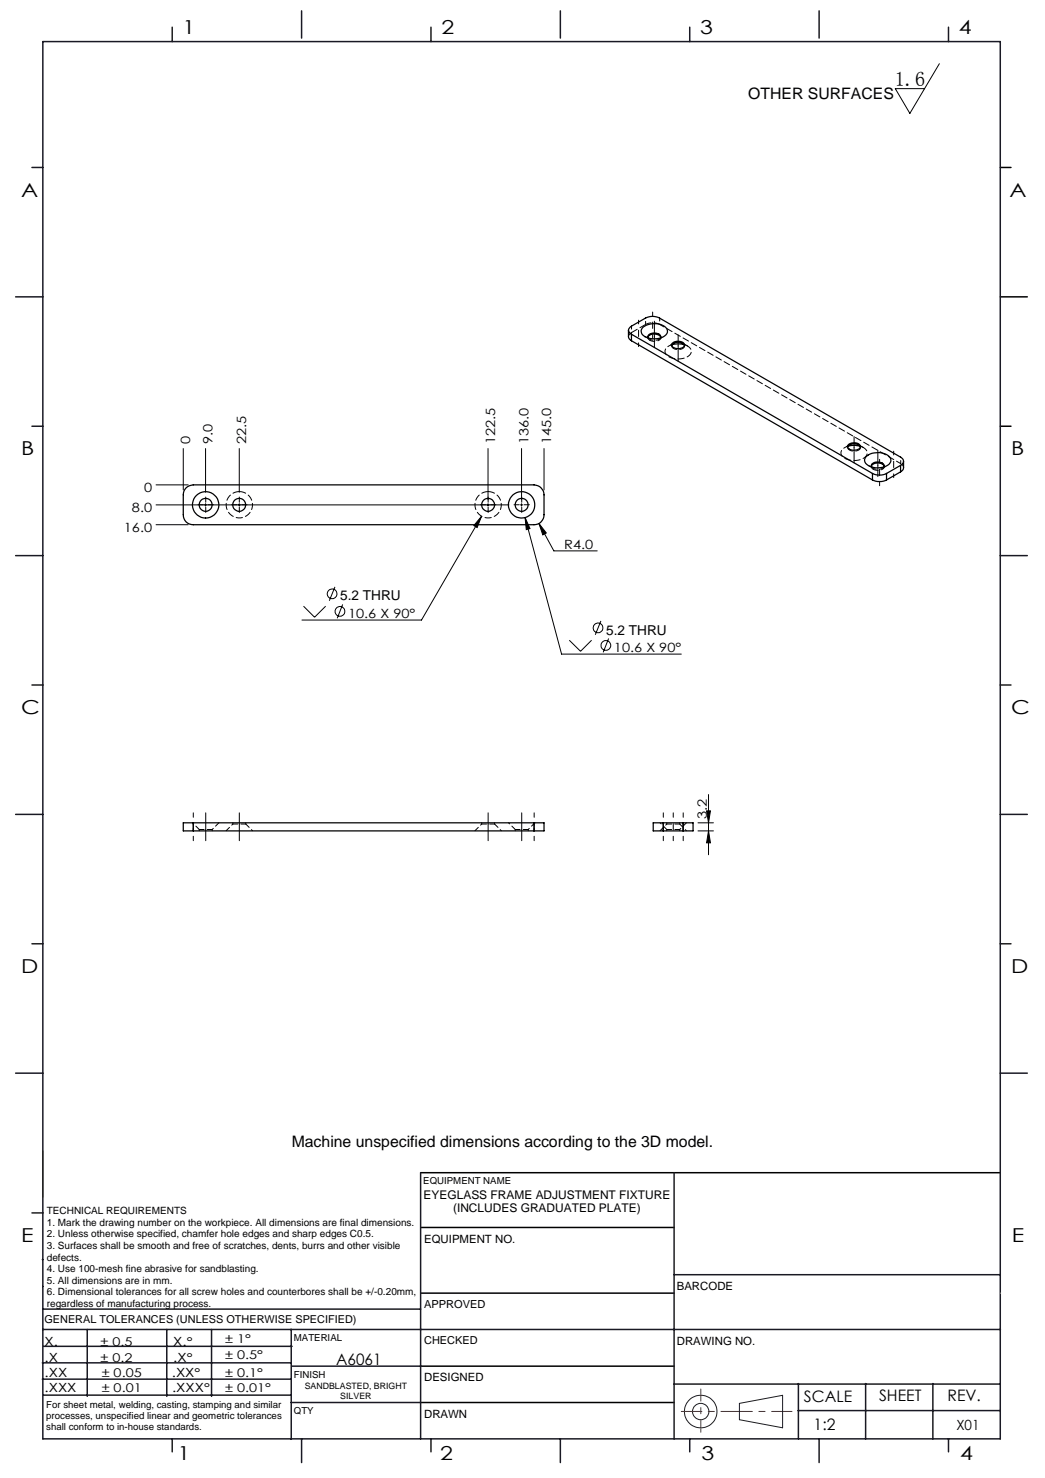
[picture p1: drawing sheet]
<svg xmlns="http://www.w3.org/2000/svg" width="210mm" height="297mm" viewBox="0 0 210 297" stroke-linecap="round" stroke-linejoin="round" font-family="sans-serif">
<g fill="none" stroke="#191924" stroke-width=".2">
<path d="M8.6 231.2v9.4M148.6 282l8.7-1.6v6.5l-8.7-1.6z"/>
<circle cx="140.8" cy="283.7" r="3.3"/>
<circle cx="140.8" cy="283.7" r="1.64"/>
</g>
<path d="M201 33.7h2.2M201 59.7h5.4M201 85.7h2.2M84.5 235.7h116.5M84.6 259.9h50.9M84.6 246.7h50.9M84.6 274.5h50.9M84.5 281.8h51" fill="none" stroke="#000" stroke-width=".3"/>
<path d="M136.9 283.6h22.3" fill="none" stroke="#f00" stroke-width=".2" stroke-dasharray="6.3 1.3 1.3 1.3" stroke-dashoffset="2.2"/>
<path d="M140.8 287.8v-8.7" fill="none" stroke="#f00" stroke-width=".2" stroke-dasharray="6.3 1.3 1.3 1.3" stroke-dashoffset="3.9"/>
<g fill="none" stroke="#191924" stroke-width=".3">
<path d="M8.6 8.4h192.4v280.7h-192.4zM34.6 5.5v2.9M60.6 2.2v5.5M86.6 5.5v2.9M112.6 2.2v5.5M138.6 5.5v2.9M164.6 2.2v5.5M190.6 5.5v2.9M6.4 33.7h2.2M3.1 59.7h5.5M6.4 85.7h2.2M3.1 111.7h5.5"/>
<path d="M201 111.7h5.4M6.4 137.7h2.2M201 137.7h2.2M3.1 163.7h5.5M201 163.7h5.4M6.4 189.6h2.2M201 189.6h2.2M3.1 215.6h5.5M201 215.6h5.4M84.5 235.7v53.4M135.5 235.7v53.4M6.4 243.7h2.2"/>
<path d="M8.5 253.1h.1M8.6 258.5h.1M135.5 256.1h65.5M8.5 277.1h49.9M8.5 273.9h49.9M8.6 267.2h192.4M8.6 263.1h75.9M8.8 270.5h49.9M17.5 267.2v13.4M33.5 267.2v13.4M42.5 267.2v13.4M58.5 267.2v22"/>
<path d="M58.6 274.5h26M135.5 278.1h65.5M160.4 278v11.1M174 278v11.1M187.5 278v11.1M8.8 280.3h49.7M34.6 289.1v2.6M58.5 281.8h26M60.6 289.1v4.8M86.6 289.1v2.6M112.6 289.1v4.8M138.6 289.1v2.6"/>
<path d="M160.4 283.5h40.5M164.6 289.1v4.8M190.6 289.1v2.6"/>
</g>
<path d="M201 259.9h.1" fill="none" stroke="#c0c0c0" stroke-width=".2"/>
<g fill="none" stroke="#000" stroke-width=".2">
<path d="M188.8 12.8l-6 10-2.9-5h5.9M31.4 97.4h6.4M36.8 90.1v8.4M41.3 90.1v8.8M48.1 90.1v8.8M98.1 90.1v10.3M104.8 90.1v10.3M109.3 90.1v8.4M31.4 101.5h70.9M31.4 105.4h6.4M41.3 101.2v.5M48.1 101.2v.5"/>
<path d="M67.3 117.9l-1.1 2.8M96.8 103.7l-.9 2.3-.7-.4zM96.8 103.7l-12.1 20.9h-24M98.1 101.2v.5M104.6 101.5h.5M104.8 101.2v.5M105.5 104l1 2.2-.7 .2zM105.5 104l7.4 27.4h24M108.3 105.2l1.5 1.9-.7 .4zM108.3 105.2l3 5.5h8.7M61 121.8l2.2 2.2 2.2-2.2M68.9 121.5l-1.1 2.7"/>
<path d="M114.4 128.7l2.3 2.2 2.2-2.2M120.8 124.8l-1.2 2.8M122.3 128.3l-1.1 2.8M142.4 159.7v12.1M140.3 165.3h3.1M140.3 167h3.1M142 162.9h.8l-.4 2.4zM142.4 167l.4 2.4h-.8z"/>
<circle cx="66.8" cy="119.3" r=".98"/>
<circle cx="68.3" cy="122.9" r=".98"/>
<circle cx="120.2" cy="126.2" r=".97"/>
<circle cx="121.8" cy="129.7" r=".98"/>
</g>
<g fill="none" stroke="#000" stroke-width=".2" stroke-dasharray="15.2 1.3 1.3 1.3">
<path d="M131.5 64.5v3.1M131.5 69.8v-2.2M136.3 69.5v-2.2M136.3 72.6v-3.1M171.6 89.9v-2.2M171.6 93v-3.1M176.4 90.5v3.1M176.4 95.8v-2.2M40.8 101.4h-1M41.3 100.9v-1M41.3 101.9v1.1M41.8 101.4h1.1"/>
<path d="M47.6 101.4h-1.1M48.1 100.9v-1M48.1 101.9v1.1M48.6 101.4h1M97.6 101.4h-1.1M98.1 100.9v-1M98.1 101.9v1.1M98.6 101.4h1M104.3 101.4h-1M104.8 100.9v-1M104.8 101.9v1.1M105.3 101.4h1.1"/>
<path d="M41.3 163.3v3.4M41.3 168.9v-2.2M48.1 165.6v-2.3M48.1 168.9v-3.3M98.1 165.6v-2.3M98.1 168.9v-3.3M104.8 163.3v3.4M104.8 168.9v-2.2"/>
</g>
<path d="M38.8 168.9v-5.6M107.3 168.9v-5.6M133.3 168.9v-5.6M135.3 163.3v5.6M137.3 168.9v-5.6" fill="none" stroke="#000" stroke-width=".2" stroke-dasharray="15.2 1.3 1.3 1.3" stroke-dashoffset="14.3"/>
<path d="M128.3 69.6v-5.3M131.2 68v-5.3M176.8 97.6v-5.3M179.6 96v-5.3" fill="none" stroke="#000" stroke-width=".2" stroke-dasharray="15.2 1.3 1.3 1.3" stroke-dashoffset="14.5"/>
<g fill="#000">
<path d="M108.3 105.2l.8 2.3 .7-.4zM105.5 104l.3 2.4 .7-.2zM96.8 103.7l-1.6 1.9 .7 .4z"/>
<path d="M142 162.9h.8l-.4 2.4zM142.4 167l.4 2.4h-.8z"/>
</g>
<g fill="none" stroke="#000" stroke-width=".25">
<path d="M126.3 66.4v1.5l.6 .6M126.9 67.2a.85 .85 0 0 1-.6-.8 .85 .85 0 0 1 .6-.9l2.8-1.6a3 3 0 0 1 2.8 0l48.5 28a.87 .87 0 0 1 .6 .8 .87 .87 0 0 1-.6 .8M126.9 67.2l48.4 27.9M126.9 67.2v1.3M126.9 68.5l48.4 27.9M129.3 65.7a3.8 3.8 0 0 1 4.7 .3 1.27 1.27 0 0 1-1.1 1.8 3.5 3.5 0 0 1-4-.8 1 1 0 0 1 .4-1.3zM130.2 67.8a1.6 1.6 0 0 1 2.6 0M130.3 67.9l-.1-.2a1.5 1.5 0 0 1 2.6-.1l-.1 .3M135 69.4a1.6 1.6 0 0 1 2.5 0M135 69.3l1.1-.2 1.4 .2M135.1 69a1.65 1.65 0 0 1 2.4 .3 1.35 1.35 0 0 1-1.9 .7l-.6-.5zM37.4 98l.7-.4 .7-.2h68.5a2.05 2.05 0 0 1 2 2v4a1.99 1.99 0 0 1-2 2h-68.5a1.93 1.93 0 0 1-2-2v-4a1.91 1.91 0 0 1 .6-1.4z"/>
<path d="M170.3 89.8a1.6 1.6 0 0 1 2.6 0M170.4 89.7l1.1-.2 1.3 .2M170.4 89.4a1.65 1.65 0 0 1 2.5 .3 1.54 1.54 0 0 1-2.4 .4l-.2-.3zM174 91.8a3.6 3.6 0 0 1 4.9 .2 1.33 1.33 0 0 1-1.2 1.8 3.5 3.5 0 0 1-3.9-1 .92 .92 0 0 1 .2-1zM175.1 93.7a1.59 1.59 0 0 1 2.6 0M175.2 93.8a.79 .79 0 0 1 .9-1 1.11 1.11 0 0 1 1.6 .9l-.1 .1M175.3 96.4a3.3 3.3 0 0 0 2.9 0M175.3 95.1a3.3 3.3 0 0 0 2.9 0M175.3 95.1v1.3M178.2 95.1v1.3M181 93.5l-2.8 1.6M181 93.5v1.3"/>
<path d="M181 94.8l-2.8 1.6M181.6 92.7v1.3a.96 .96 0 0 1-.6 .8M38.8 165.3h-2v1.7h2M38.8 165.3v1.7M38.8 165.3h68.5M38.8 167h68.5M107.3 165.3h2v1.7h-2M107.3 165.3v1.7M133.3 165.3h-2v1.7h2M133.3 165.3h4M133.3 167h4M133.3 165.3v1.7"/>
<path d="M137.3 165.3h2v1.7h-2M137.3 165.3v1.7"/>
<circle cx="41.3" cy="101.4" r="2.66"/>
<circle cx="41.3" cy="101.5" r="1.3"/>
<circle cx="48.1" cy="101.5" r="1.3"/>
<circle cx="98.1" cy="101.5" r="1.29"/>
<circle cx="104.8" cy="101.5" r="2.65"/>
<circle cx="104.8" cy="101.5" r="1.3"/>
</g>
<path d="M138.2 69.5a1.19 1.19 0 0 1 .7 1.3 1.19 1.19 0 0 1-1 1 3.4 3.4 0 0 1-4.2-.9 1.5 1.5 0 0 1 1.4-1.7M173.5 89.9a1.19 1.19 0 0 1 .8 1.3 1.19 1.19 0 0 1-1 1 3.4 3.4 0 0 1-4.3-.9 1.5 1.5 0 0 1 1.4-1.6M181 93.2l-48.4-28M42.6 166.7h-2.6M49.4 165.6h-2.6M99.4 165.6h-2.6M106.1 166.7h-2.6M136.6 166.7h-2.6M136.6 165.6h-2.6" fill="none" stroke="#000" stroke-width=".2" stroke-dasharray="1.3 .6" stroke-dashoffset=".3"/>
<path d="M38.8 165.3v1.6M107.3 166.9v-1.6M133.3 165.3v1.6M137.3 166.9v-1.6" fill="none" stroke="#000" stroke-width=".2" stroke-dasharray="1.3 .6" stroke-dashoffset=".8"/>
<path d="M38.7 165.3l1.3 1.4M42.6 166.7l1.4-1.4M46.8 165.6l-1.4 1.3M50.7 166.9l-1.3-1.3M96.8 165.6l-1.4 1.3M100.7 166.9l-1.3-1.3M102.2 165.3l1.3 1.4M106.1 166.7l1.4-1.4M132.6 165.3l1.4 1.4M134 165.6l-1.4 1.3M136.6 166.7l1.3-1.4M137.9 166.9l-1.3-1.3" fill="none" stroke="#000" stroke-width=".2" stroke-dasharray="1.3 .6" stroke-dashoffset="1"/>
<g fill="none" stroke="#000" stroke-width=".2" stroke-dasharray="1.3 .6">
<path d="M129.7 65.2l-2.8 1.6M130.2 67.6v.2M132.8 67.8v-.2M135 69.3v.2M137.6 69.5v-.2M170.3 89.7v.2M172.9 89.9v-.2M175.1 93.6v.2M177.7 93.8v-.2M40 166.7v.2M42.6 166.9v-.2M46.8 165.3v.3"/>
<path d="M49.4 165.6v-.3M96.8 165.3v.3M99.4 165.6v-.3M103.5 166.7v.2M106.1 166.9v-.2M134 166.7v.2M134 165.3v.3M136.6 166.9v-.2M136.6 165.6v-.3"/>
</g>
<path d="M48.1 98.8a2.65 2.65 0 0 1 2.4 3.8 2.65 2.65 0 0 1-4.5 .4 2.65 2.65 0 0 1 1.6-4.2h.5M98.1 98.8a2.65 2.65 0 0 1 2.4 3.8 2.65 2.65 0 0 1-4.5 .4 2.65 2.65 0 0 1 1.6-4.2h.5" fill="none" stroke="#000" stroke-width=".2" stroke-dasharray="1.3 .6" stroke-dashoffset="-.1"/>
<path d="M132.7 67.9a1.75 1.75 0 0 1-2.4 0M132.8 67.7a1.31 1.31 0 0 1-2 .8l-.2-.1M177.6 93.8a1.75 1.75 0 0 1-2.4 0M177.7 93.7a1.31 1.31 0 0 1-2 .7l-.2-.1" fill="none" stroke="#000" stroke-width=".2" stroke-dasharray="1.3 .6" stroke-dashoffset=".2"/>
<path d="M126.9 65.5v1.3M129.7 65.2v-1.3M132.6 63.9v1.3M181 93.2v-1.3" fill="none" stroke="#000" stroke-width=".2" stroke-dasharray="1.3 .6" stroke-dashoffset=".7"/>
<path d="M126.9 66.8l-.4 .4-.2 .4M181.6 94l-.2-.5-.4-.3" fill="none" stroke="#000" stroke-width=".2" stroke-dasharray="1.3 .6" stroke-dashoffset=".5"/>
<path d="M130.6 68.4l-.3-.3-.1-.4M137.5 69.2l.7 .3M172.9 89.7l.6 .2M175.5 94.3l-.3-.3-.1-.3" fill="none" stroke="#000" stroke-width=".2" stroke-dasharray="1.3 .6" stroke-dashoffset=".4"/>
<path d="M137.6 69.4a1.31 1.31 0 0 1-2 .7l-.4-.2-.2-.5M172.9 89.8a1.31 1.31 0 0 1-1.9 .8l-.5-.3-.2-.5" fill="none" stroke="#000" stroke-width=".2" stroke-dasharray="1.3 .6" stroke-dashoffset="-.2"/>
<path d="M132.6 65.2a3.1 3.1 0 0 0-2.9 0" fill="none" stroke="#000" stroke-width=".2" stroke-dasharray="1.3 .6" stroke-dashoffset=".1"/>
<path d="M129.6 67.6l1 .6M132.4 68.2l1-.6M135.4 69l-1 .5M138.2 69.5l-1-.5M170.7 89.4l-.9 .5M173.5 89.9l-.9-.5M174.5 93.5l1 .6M177.3 94.1l1-.6" fill="none" stroke="#000" stroke-width=".2" stroke-dasharray="1.3 .6" stroke-dashoffset=".6"/>
<text font-size="4.1" x="179.8" y="17.2">1.6</text>
<g font-size="3.9">
<text x="36.7" y="6.9">1</text>
<text x="88.7" y="6.9">2</text>
<text x="140.7" y="6.9">3</text>
<text x="192.7" y="6.9">4</text>
<text x="4.2" y="39.5">A</text>
<text x="202.9" y="39.5">A</text>
<text x="4.2" y="91.5">B</text>
<text x="203.2" y="91.5">B</text>
<text x="4.2" y="143.5">C</text>
<text x="203.2" y="143.5">C</text>
<text x="4.2" y="195.5">D</text>
<text x="203.2" y="195.5">D</text>
<text x="4.2" y="249.6">E</text>
<text x="203.3" y="249.6">E</text>
<text x="35.7" y="293.4">1</text>
<text x="88.4" y="293.4">2</text>
<text x="141" y="293.4">3</text>
<text x="193" y="293.4">4</text>
</g>
<g font-size="3.2">
<text x="150.4" y="20">OTHER SURFACES</text>
<text x="58.6" y="230.4">Machine unspecified dimensions according to the 3D model.</text>
<text x="67.6" y="274.2">A6061</text>
<text x="161.6" y="281.7">SCALE</text>
<text x="176.7" y="281.5">SHEET</text>
<text x="190.4" y="281.5">REV.</text>
<text x="163.5" y="287.3">1:2</text>
</g>
<text font-size="2.8" x="192.2" y="287.3">X01</text>
<g font-size="2.7">
<text x="68.4" y="120.7">5.2 THRU</text>
<text x="121.8" y="127.5">5.2 THRU</text>
</g>
<g font-size="2.6">
<text x="38.2" y="89.3" transform="rotate(-90 38.2 89.3)">0</text>
<text x="42.7" y="89.3" transform="rotate(-90 42.7 89.3)">9.0</text>
<text x="49.5" y="89.3" transform="rotate(-90 49.5 89.3)">22.5</text>
<text x="99.5" y="89.3" transform="rotate(-90 99.5 89.3)">122.5</text>
<text x="106.2" y="89.3" transform="rotate(-90 106.2 89.3)">136.0</text>
<text x="110.7" y="89.3" transform="rotate(-90 110.7 89.3)">145.0</text>
<text x="29" y="98.8">0</text>
<text x="24.9" y="106.8">16.0</text>
<text x="26.5" y="102.8">8.0</text>
<text x="113.4" y="110.3">R4.0</text>
<text x="69.9" y="124.2">10.6 X 90°</text>
<text x="123.4" y="131">10.6 X 90°</text>
<text x="142" y="164.5" transform="rotate(-90 142 164.5)">3.2</text>
</g>
<g font-size="2.5">
<text x="8.9" y="273.6">.X</text>
<text x="8.9" y="270.4">X.</text>
<text x="34.8" y="273.7">.X°</text>
<text x="34.8" y="270.5">X.°</text>
<text x="9" y="276.7">.XX</text>
<text x="9" y="279.7">.XXX</text>
<text x="34.5" y="276.7">.XX°</text>
<text x="34.6" y="279.8">.XXX°</text>
</g>
<g font-size="2.4">
<text x="85.1" y="240.8">EYEGLASS FRAME ADJUSTMENT FIXTURE</text>
<text x="91.1" y="243.6">(INCLUDES GRADUATED PLATE)</text>
<text x="45.2" y="270">± 1°</text>
<text x="20.2" y="270.4">± 0.5</text>
<text x="20.2" y="273.7">± 0.2</text>
<text x="45.2" y="273.2">± 0.5°</text>
<text x="20.4" y="279.7">± 0.01</text>
<text x="20.4" y="276.7">± 0.05</text>
<text x="45.2" y="276.7">± 0.1°</text>
<text x="45.2" y="279.7">± 0.01°</text>
</g>
<g font-size="2.3">
<text x="85.2" y="249.7">EQUIPMENT NO.</text>
<text x="136" y="259.2">BARCODE</text>
<text x="136" y="270.2">DRAWING NO.</text>
<text x="85.2" y="277.6">DESIGNED</text>
<text x="85.2" y="284.9">DRAWN</text>
</g>
<g font-size="2.2">
<text x="85.2" y="262.8">APPROVED</text>
<text x="8.9" y="265.9">GENERAL TOLERANCES (UNLESS OTHERWISE SPECIFIED)</text>
<text x="85.2" y="270.1">CHECKED</text>
</g>
<g font-size="2">
<text x="9.4" y="244">TECHNICAL REQUIREMENTS</text>
<text x="9.4" y="246.3">1. Mark the drawing number on the workpiece. All dimensions are final dimensions.</text>
<text x="9.4" y="248.6">2. Unless otherwise specified, chamfer hole edges and sharp edges C0.5.</text>
<text x="9.4" y="251">3. Surfaces shall be smooth and free of scratches, dents, burrs and other visible</text>
<text x="9.4" y="253.3">defects.</text>
<text x="9.4" y="255.6">4. Use 100-mesh fine abrasive for sandblasting.</text>
<text x="9.4" y="258">5. All dimensions are in mm.</text>
<text x="9.4" y="260.3">6. Dimensional tolerances for all screw holes and counterbores shall be +/-0.20mm,</text>
<text x="9.4" y="262.6">regardless of manufacturing process.</text>
</g>
<g font-size="1.9">
<text x="85.1" y="238">EQUIPMENT NAME</text>
<text x="59.1" y="269.5">MATERIAL</text>
<text x="59.1" y="276.9">FINISH</text>
<text x="9.3" y="282.9">For sheet metal, welding, casting, stamping and similar</text>
<text x="9.3" y="285.2">processes, unspecified linear and geometric tolerances</text>
<text x="9.3" y="287.4">shall conform to in-house standards.</text>
<text x="59.1" y="284.2">QTY</text>
</g>
<g font-size="1.8">
<text x="61.2" y="279">SANDBLASTED, BRIGHT</text>
<text x="68.4" y="281.1">SILVER</text>
</g>
</svg>
